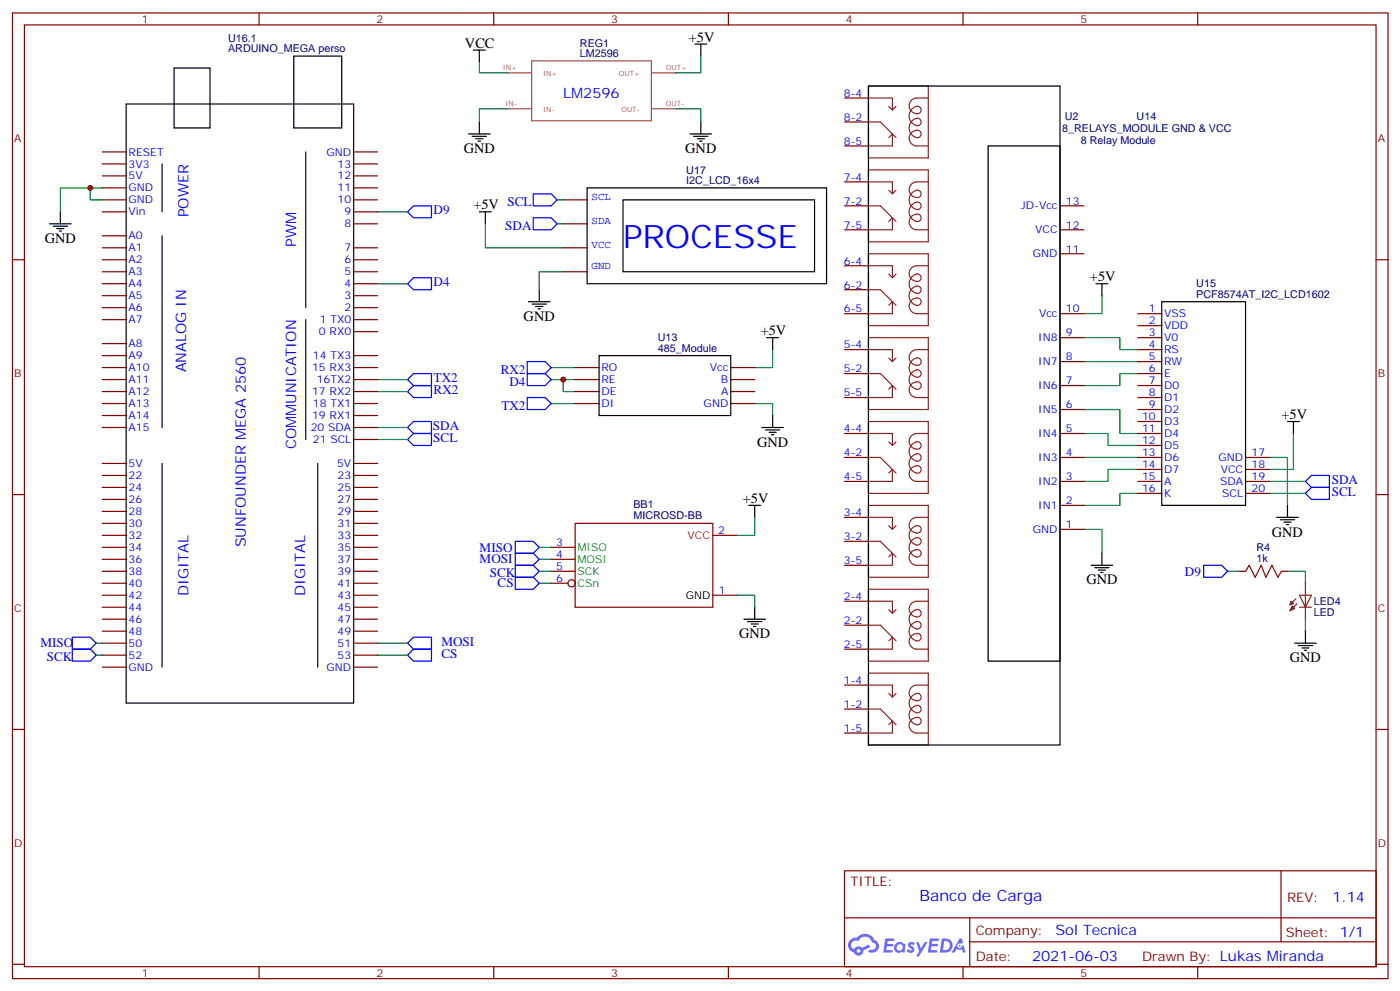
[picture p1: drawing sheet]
<svg xmlns="http://www.w3.org/2000/svg" width="413mm" height="292mm" viewBox="0 0 413 292" stroke-linecap="round" stroke-linejoin="round" font-family="sans-serif">
<g fill="none" stroke="#870000" stroke-width=".35">
<path d="M3.7 3.8h405.3v284.3h-405.3zM7.2 7.3h398.3v277.3h-398.3zM76.3 3.8v3.5M145.5 3.8v3.5M214.6 3.8v3.5M283.8 3.8v3.5M352.9 3.8v3.5M3.7 76.5h3.5M405.5 76.5h3.5M3.7 145.6h3.5M405.5 145.6h3.5M3.7 214.8h3.5"/>
<path d="M405.5 214.8h3.5M248.8 256.4h156.7v28.2h-156.7zM377.5 256.4v20.9M248.9 270.2h156.5M285.8 277.3h119.6M285.8 270.2v14.2M3.7 283.9h3.5M76.3 284.6v3.5M145.5 284.6v3.5M214.6 284.6v3.5M283.8 284.6v3.5M352.9 284.6v3.5"/>
<path d="M405.5 283.9h3.5"/>
</g>
<g fill="#5487ff">
<path d="M267.8 277.6a1.22 1.22 0 0 1 1.8 .2l-.4 .6a.47 .47 0 0 0-.4-.4 .47 .47 0 0 0-.5 .2l.2 .2a1.14 1.14 0 0 1 .8 1.8 1.14 1.14 0 0 1-2 0l-.2-.2 .5-.6 .7 .5a.29 .29 0 0 0 .4-.3 .29 .29 0 0 0-.3-.3 1.04 1.04 0 0 1-.6-1.7z"/>
<path d="M260.8 276.3h2.4l.3 .2-.1 .5-1.8 .1-.2 .8h1.6l.3 .4-.4 .4h-1.6l-.1 1.1h1.7l.2 .3-.2 .3-2.7 .1z"/>
<path d="M274 276.3h2.3l.4 .2-.2 .5-1.8 .1-.1 .8h1.5l.3 .4-.3 .4h-1.6l-.2 1.1h1.7l.2 .3-.2 .3-2.6 .1z"/>
<path d="M282.7 276.3h.7l.4 1.3-.6 .3a.69 .69 0 0 0-1.1 .3 .69 .69 0 0 0 .5 .9 .69 .69 0 0 0 .9-.6l.4-.2 .6 2.2h-.8l-.2-.9h-1.7l-.5 .9h-.9z"/>
<path d="M270 277.4h.7l.7 1.8 1.1-1.8h.8l-2.5 4.2h-.9l1-1.5z"/>
<path d="M277.5 276.3l-.6 4.2h1.4a2.11 2.11 0 0 0 2.4-2.1 2.11 2.11 0 0 0-2.5-2.1zM278.2 277.1a1.39 1.39 0 0 1 1.7 1.4 1.39 1.39 0 0 1-1.8 1.3h-.2z"/>
<path d="M263.8 277.9a1.54 1.54 0 0 0 0 2.2 1.54 1.54 0 0 0 2.1 .1l.6 .3 .3-2.3-.1-.3h-.5a1.49 1.49 0 0 0-2.4 0zM264.1 278.9a.95 .95 0 0 1 1.9 0 .95 .95 0 0 1-1.9 0z"/>
<path d="M250.6 276.7a2.18 2.18 0 0 0 1 3.7 1.44 1.44 0 0 0 1.7 .9 1.44 1.44 0 0 0 1.1-1.4l2-1.1-.4-.7-1.9 1a1.47 1.47 0 0 0-2.5 .4 1.39 1.39 0 0 1-.6-1.9 1.39 1.39 0 0 1 2-.5 2.12 2.12 0 0 1 2.1-1.3 2.12 2.12 0 0 1 1.9 1.7 1.14 1.14 0 0 1 1.1 1.4 1.14 1.14 0 0 1-1.6 .7 .43 .43 0 0 0-.6 .4 .43 .43 0 0 0 .4 .5 1.98 1.98 0 0 0 2.6-1.2 1.98 1.98 0 0 0-1.3-2.6 3.1 3.1 0 0 0-5.2-.6l-.9 .1zM252.4 280a.55 .55 0 0 1 1.1 0 .55 .55 0 0 1-1.1 0z"/>
<circle cx="282.8" cy="278.4" r=".26"/>
</g>
<g fill="none" stroke="#008700" stroke-width=".35">
<path d="M141.3 18.3v3.1h8.4M206.5 16.5v4.9h-7.4M149.7 32h-8.4v3.9M199.1 32h7.4v3.9M26.6 55.3v3.5h3.5M30.1 55.3h-12.3v7.1M164.2 58.8h1.7M111.3 62.4h8.8M143 65.9v7.1h22.9M164.2 65.9h1.7M111.3 83.5h8.8M165.9 80h-7v5.3"/>
<path d="M319.4 99.4h10.6v3.5h5.3M324.7 87.1v5.3h-5.3M111.3 111.8h8.8M111.3 115.3h8.8M162.4 108.2h7.1M162.4 111.8h7.1M162.4 118.8h7.1M165.9 111.8v3.5h3.6M222.4 118.8h5.3v3.5M227.7 102.9v5.3h-5.3M319.4 106.5h15.9M335.3 110h-5.3v3.5h-10.6"/>
<path d="M111.3 125.9h8.8M111.3 129.4h8.8M319.4 127.6h7.1v3.6h8.8M319.4 120.6h10.6v7h5.3M319.4 134.7h15.9M335.3 138.2h-8.8v3.5h-7.1M374.1 134.7h5.3v14.1M381.1 127.6v10.6h-7M222.4 152.3v5.3h-5.3M319.4 155.9h5.3v7M335.3 145.3h-5.3v3.5h-10.6M374.1 145.3h10.6"/>
<path d="M374.1 141.7h10.6M158.9 168.2h3.5M158.9 161.1h3.5M158.9 164.7h3.5M158.9 171.7h3.5M217.1 175.3h5.3v3.5M361.7 168.2h3.6M379.4 168.2h5.3v3.5M28.4 189.4h1.7M28.4 192.9h1.7M111.3 189.4h8.8M111.3 192.9h8.8"/>
<path d="M384.7 182.3v3.5"/>
</g>
<g fill="none" stroke="#000" stroke-width=".35">
<path d="M86.6 16.5h14.1v21.2h-14.1zM139.5 14.7h3.5M141.3 14.7v3.6M204.8 13h3.5M206.5 13v3.5M37.2 30.6h67v176.4h-67zM51.3 20h10.6v17.7h-10.6zM138.1 39.4h6.3M141.3 35.9v3.5M203.3 39.4h6.4M206.5 35.9v3.5M255.9 25.3h56.4v194.1h-56.4z"/>
<path d="M47.8 48.3v14.1M90.1 44.7v45.9M139.1 40.1h4.3M140.2 40.9h2.1M140.9 41.6h.7M173 55.3h70.6v28.2h-70.6zM183.6 58.8h56.4v21.2h-56.4zM204.4 40.1h4.2M205.5 40.9h2.1M206.2 41.6h.7M291.2 43h21.1v151.7h-21.1zM14.6 65.9h6.4"/>
<path d="M15.7 66.6h4.2M16.7 67.3h2.1M17.4 68h.7M17.8 62.4v3.5M47.8 69.4v56.5M141.3 62.4h3.5M143 62.4v3.5M90.1 94.1v35.3M155.7 88.8h6.4M156.8 89.5h4.2M157.8 90.2h2.1M158.5 90.9h.7"/>
<path d="M158.9 85.3v3.5M225.9 99.4h3.5M227.7 99.4v3.5M322.9 83.5h3.6M324.7 83.5v3.6M342.3 88.8h24.7v60h-24.7zM176.5 104.7h38.8v17.6h-38.8zM47.8 136.5v59.9M93.6 136.5v59.9M224.5 125.9h6.4M225.6 126.6h4.2M226.6 127.3h2.1"/>
<path d="M227.3 128h.7M227.7 122.3v3.6M379.4 124.1h3.5M381.1 124.1v3.5M220.6 148.8h3.6M222.4 148.8v3.5M376.2 152.3h6.4M377.3 153h4.2M378.3 153.7h2.1M379 154.4h.7M379.4 148.8v3.5M222.4 178.8v3.5"/>
<path d="M321.5 166.4h6.4M322.6 167.1h4.2M323.6 167.9h2.2M324.3 168.6h.7M324.7 162.9v3.5M219.2 182.3h6.4M220.3 183h4.2M221.3 183.7h2.1M222 184.4h.7M381.5 189.4h6.3M382.6 190.1h4.2M383.6 190.8h2.1"/>
<path d="M384.3 191.5h.7M384.7 185.8v3.6"/>
</g>
<g fill="none" stroke="#00f" stroke-width=".35">
<path d="M157.1 57.1h5.3l1.8 1.7-1.8 1.8h-5.3zM120.1 62.4l1.7-1.8h5.3v3.5h-5.3zM157.1 64.1h5.3l1.8 1.8-1.8 1.8h-5.3zM120.1 83.5l1.7-1.7h5.3v3.5h-5.3zM120.1 115.3l1.7-1.8h5.3v3.6h-5.3zM120.1 111.8l1.7-1.8h5.3v3.5h-5.3zM155.4 117.1h5.3l1.7 1.7-1.7 1.8h-5.3zM155.4 110h5.3l1.7 1.8-1.7 1.7h-5.3zM155.4 106.5h5.3l1.7 1.7-1.7 1.8h-5.3zM120.1 129.4l1.7-1.8h5.3v3.6h-5.3zM121.8 124.1h5.3v3.5h-5.3l-1.7-1.7zM151.8 159.4h5.3l1.8 1.7-1.8 1.8h-5.3z"/>
<path d="M384.7 145.3l1.7-1.8h5.3v3.5h-5.3zM384.7 141.7l1.7-1.7h5.3v3.5h-5.3zM151.8 162.9h5.3l1.8 1.8-1.8 1.7h-5.3zM151.8 166.4h5.3l1.8 1.8-1.8 1.8h-5.3zM151.8 170h5.3l1.8 1.7-1.8 1.8h-5.3zM354.7 166.4h5.3l1.7 1.8-1.7 1.8h-5.3zM21.3 187.6h5.3l1.8 1.8-1.8 1.7h-5.3zM21.3 191.1h5.3l1.8 1.8-1.8 1.8h-5.3zM120.1 192.9l1.7-1.8h5.3v3.6h-5.3zM120.1 189.4l1.7-1.8h5.3v3.5h-5.3z"/>
</g>
<g fill="none" stroke="#870000" stroke-width=".35">
<path d="M248.8 35.9h7.1M248.8 28.9h7.1M30.1 58.8h7.1M30.1 55.3h7.1M30.1 51.8h7.1M30.1 48.3h7.1M30.1 44.7h7.1M104.2 58.8h7.1M104.2 55.3h7.1M104.2 51.8h7.1M104.2 48.3h7.1M104.2 44.7h7.1"/>
<path d="M165.9 58.8h7.1M248.8 53.6h7.1M248.8 43h7.1M30.1 73h7.1M30.1 76.5h7.1M30.1 62.4h7.1M30.1 69.4h7.1M104.2 73h7.1M104.2 65.9h7.1M104.2 76.5h7.1M104.2 62.4h7.1M165.9 73h7.1"/>
<path d="M165.9 65.9h7.1M248.8 67.7h7.1M248.8 60.6h7.1M248.8 78.2h7.1M312.3 74.7h7.1M312.3 67.7h7.1M312.3 60.6h7.1M30.1 80h7.1M30.1 94.1h7.1M30.1 90.6h7.1M30.1 87.1h7.1M30.1 83.5h7.1"/>
<path d="M104.2 80h7.1M104.2 97.6h7.1M104.2 94.1h7.1M104.2 90.6h7.1M104.2 87.1h7.1M104.2 83.5h7.1M165.9 80h7.1M248.8 92.4h7.1M248.8 85.3h7.1M312.3 99.4h7.1M312.3 92.4h7.1M335.3 99.4h7"/>
<path d="M335.3 92.4h7M335.3 95.9h7M30.1 111.8h7.1M30.1 115.3h7.1M30.1 118.8h7.1M30.1 108.2h7.1M30.1 104.7h7.1M30.1 101.2h7.1M104.2 111.8h7.1M104.2 115.3h7.1M104.2 118.8h7.1M104.2 108.2h7.1"/>
<path d="M104.2 104.7h7.1M169.5 111.8h7M169.5 115.3h7M169.5 118.8h7M169.5 108.2h7M215.3 111.8h7.1M215.3 115.3h7.1M215.3 118.8h7.1M215.3 108.2h7.1M248.8 110h7.1M248.8 102.9h7.1M248.8 117.1h7.1"/>
<path d="M312.3 113.5h7.1M312.3 106.5h7.1M335.3 113.5h7M335.3 106.5h7M335.3 110h7M335.3 102.9h7M335.3 117.1h7M30.1 136.5h7.1M30.1 140h7.1M30.1 125.9h7.1M30.1 122.3h7.1M104.2 136.5h7.1"/>
<path d="M104.2 140h7.1M104.2 129.4h7.1M104.2 125.9h7.1M104.2 122.3h7.1M248.8 134.7h7.1M248.8 127.6h7.1M312.3 134.7h7.1M312.3 127.6h7.1M312.3 120.6h7.1M335.3 134.7h7M335.3 127.6h7M335.3 120.6h7"/>
<path d="M335.3 124.1h7M335.3 131.2h7M335.3 138.2h7M367 134.7h7.1M367 138.2h7.1M30.1 143.5h7.1M30.1 147h7.1M30.1 154.1h7.1M30.1 150.6h7.1M30.1 157.6h7.1M104.2 143.5h7.1M104.2 147h7.1"/>
<path d="M104.2 154.1h7.1M104.2 150.6h7.1M104.2 157.6h7.1M169.5 154.1h40.5v24.7h-40.5zM210 157.6h7.1M248.8 141.7h7.1M248.8 159.4h7.1M248.8 152.3h7.1M312.3 155.9h7.1M312.3 148.8h7.1M312.3 141.7h7.1M335.3 141.7h7"/>
<path d="M335.3 145.3h7M367 141.7h7.1M367 145.3h7.1M30.1 168.2h7.1M30.1 161.1h7.1M30.1 164.7h7.1M30.1 171.7h7.1M30.1 175.3h7.1M30.1 178.8h7.1M104.2 168.2h7.1M104.2 161.1h7.1M104.2 164.7h7.1"/>
<path d="M104.2 171.7h7.1M104.2 175.3h7.1M104.2 178.8h7.1M162.4 168.2h7.1M162.4 161.1h7.1M162.4 164.7h7.1M162.4 171.7h5M210 175.3h7.1M248.8 177h7.1M248.8 166.4h7.1M365.3 168.2h1.7M377.6 168.2h1.8"/>
<path d="M30.1 182.3h7.1M30.1 185.8h7.1M30.1 189.4h7.1M30.1 192.9h7.1M30.1 196.4h7.1M104.2 182.3h7.1M104.2 185.8h7.1M104.2 189.4h7.1M104.2 192.9h7.1M104.2 196.4h7.1M248.8 184.1h7.1M248.8 191.1h7.1"/>
<path d="M248.8 208.8h7.1M248.8 201.7h7.1M248.8 215.8h7.1"/>
<circle cx="168.4" cy="171.7" r="1.06"/>
</g>
<path d="M367 168.2l1.1-1.8 1.8 3.6 1.7-3.6 1.4 3.6 1.8-3.6 1.8 3.6 1-1.8" fill="none" stroke="#a10000" stroke-width=".35"/>
<g fill="none" stroke="#8c2424" stroke-width=".35">
<path d="M255.9 25.3h17.6v21.2h-17.6zM255.9 28.9h7.1v3.5M255.9 35.9h3.5l4.6 4.6M261.9 31.3l1.1 1.1M264 31.3l-1 1.1M273.5 28.9h-3.5a2.28 2.28 0 0 0-2.1 2.7 2.28 2.28 0 0 0 3.1 1.7 1.1 1.1 0 0 0 .3-1.4 1.1 1.1 0 0 0-1.3-.6 2.86 2.86 0 0 0-2.1 3.1 2.86 2.86 0 0 0 2.8 2.6 1.1 1.1 0 0 0 .7-1.4 1.1 1.1 0 0 0-1.4-.7 2.86 2.86 0 0 0-2.1 3.1 2.86 2.86 0 0 0 2.8 2.5 1.1 1.1 0 0 0 .7-1.4 1.1 1.1 0 0 0-1.4-.7 2.3 2.3 0 0 0-2.1 2.3 2.3 2.3 0 0 0 2.1 2.3h3.5M255.9 50h17.6v21.2h-17.6zM255.9 53.6h7.1v3.5M261.9 40.5l1.1-1.1v3.6h-7.1M261.9 56l1.1 1.1M264 56l-1 1.1M273.5 53.6h-3.5a2.28 2.28 0 0 0-2.1 2.7 2.28 2.28 0 0 0 3.1 1.7 1.1 1.1 0 0 0 .3-1.4 1.1 1.1 0 0 0-1.3-.6 2.86 2.86 0 0 0-2.1 3.1 2.86 2.86 0 0 0 2.8 2.5 1.1 1.1 0 0 0 .7-1.3 1.1 1.1 0 0 0-1.4-.8 2.86 2.86 0 0 0-2.1 3.2 2.86 2.86 0 0 0 2.8 2.5 1.1 1.1 0 0 0 .7-1.4 1.1 1.1 0 0 0-1.4-.7 2.3 2.3 0 0 0-2.1 2.3 2.3 2.3 0 0 0 2.1 2.3h3.5"/>
<path d="M255.9 74.7h17.6v21.2h-17.6zM255.9 78.2h7.1v3.6M255.9 60.6h3.5l4.6 4.6M261.9 65.2l1.1-1.1v3.6h-7.1M273.5 78.2h-3.5a2.28 2.28 0 0 0-2.1 2.8 2.28 2.28 0 0 0 3.1 1.7 1.1 1.1 0 0 0 .3-1.4 1.1 1.1 0 0 0-1.3-.6 2.86 2.86 0 0 0-2.1 3.1 2.86 2.86 0 0 0 2.8 2.5 1.1 1.1 0 0 0 .7-1.3 1.1 1.1 0 0 0-1.4-.8 2.86 2.86 0 0 0-2.1 3.2 2.86 2.86 0 0 0 2.8 2.5 1.1 1.1 0 0 0 .7-1.4 1.1 1.1 0 0 0-1.4-.7 2.3 2.3 0 0 0-2.1 2.3 2.3 2.3 0 0 0 2.1 2.3h3.5M255.9 99.4h17.6v21.2h-17.6zM255.9 85.3h3.5l4.6 4.6M261.9 89.9l1.1-1.1v3.6h-7.1M261.9 80.7l1.1 1.1M264 80.7l-1 1.1M255.9 102.9h7.1v3.6M255.9 110h3.5l4.6 4.6"/>
<path d="M261.9 114.6l1.1-1.1v3.6h-7.1M261.9 105.4l1.1 1.1M264 105.4l-1 1.1M273.5 102.9h-3.5a2.28 2.28 0 0 0-2.1 2.8 2.28 2.28 0 0 0 3.1 1.6 1.1 1.1 0 0 0 .3-1.3 1.1 1.1 0 0 0-1.3-.6 2.86 2.86 0 0 0-2.1 3.1 2.86 2.86 0 0 0 2.8 2.5 1.1 1.1 0 0 0 .7-1.3 1.1 1.1 0 0 0-1.4-.8 2.86 2.86 0 0 0-2.1 3.2 2.86 2.86 0 0 0 2.8 2.5 1.1 1.1 0 0 0 .7-1.4 1.1 1.1 0 0 0-1.4-.7 2.3 2.3 0 0 0-2.1 2.3 2.3 2.3 0 0 0 2.1 2.3h3.5M255.9 124.1h17.6v21.2h-17.6zM255.9 127.6h7.1v3.6M255.9 134.7h3.5l4.6 4.6M261.9 139.3l1.1-1.1v3.5h-7.1M261.9 130.1l1.1 1.1M264 130.1l-1 1.1M273.5 127.6h-3.5a2.28 2.28 0 0 0-2.1 2.8 2.28 2.28 0 0 0 3.1 1.6 1.1 1.1 0 0 0 .3-1.3 1.1 1.1 0 0 0-1.3-.6 2.86 2.86 0 0 0-2.1 3.1 2.86 2.86 0 0 0 2.8 2.5 1.1 1.1 0 0 0 .7-1.4 1.1 1.1 0 0 0-1.4-.7 2.86 2.86 0 0 0-2.1 3.1 2.86 2.86 0 0 0 2.8 2.6 1.1 1.1 0 0 0 .7-1.4 1.1 1.1 0 0 0-1.4-.7 2.3 2.3 0 0 0-2.1 2.3 2.3 2.3 0 0 0 2.1 2.2h3.5M255.9 148.8h17.6v21.2h-17.6z"/>
<path d="M255.9 152.3h7.1v3.6M255.9 159.4h3.5l4.6 4.6M261.9 154.8l1.1 1.1M264 154.8l-1 1.1M273.5 152.3h-3.5a2.28 2.28 0 0 0-2.1 2.8 2.28 2.28 0 0 0 3.1 1.6 1.1 1.1 0 0 0 .3-1.3 1.1 1.1 0 0 0-1.3-.6 2.86 2.86 0 0 0-2.1 3.1 2.86 2.86 0 0 0 2.8 2.5 1.1 1.1 0 0 0 .7-1.4 1.1 1.1 0 0 0-1.4-.7 2.86 2.86 0 0 0-2.1 3.1 2.86 2.86 0 0 0 2.8 2.6 1.1 1.1 0 0 0 .7-1.4 1.1 1.1 0 0 0-1.4-.7 2.3 2.3 0 0 0-2.1 2.2 2.3 2.3 0 0 0 2.1 2.3h3.5M255.9 173.5h17.6v21.2h-17.6zM255.9 177h7.1v3.6M261.9 164l1.1-1.1v3.5h-7.1M261.9 179.5l1.1 1.1M264 179.5l-1 1.1M273.5 177h-3.5a2.28 2.28 0 0 0-2.1 2.8 2.28 2.28 0 0 0 3.1 1.6 1.1 1.1 0 0 0 .3-1.3 1.1 1.1 0 0 0-1.3-.6 2.86 2.86 0 0 0-2.1 3.1 2.86 2.86 0 0 0 2.8 2.5 1.1 1.1 0 0 0 .7-1.4 1.1 1.1 0 0 0-1.4-.7 2.86 2.86 0 0 0-2.1 3.1 2.86 2.86 0 0 0 2.8 2.5 1.1 1.1 0 0 0 .7-1.3 1.1 1.1 0 0 0-1.4-.8 2.3 2.3 0 0 0-2.1 2.3 2.3 2.3 0 0 0 2.1 2.3h3.5M381.8 176.3l-1.7 1.8"/>
<path d="M382.2 177.7l-2.1 2.1M382.9 175.3h3.5l-1.7 3.5zM382.9 178.8h3.5M384.7 171.7v10.6M255.9 198.2h17.6v21.2h-17.6zM255.9 184.1h3.5l4.6 4.6M261.9 188.7l1.1-1.1v3.5h-7.1M255.9 201.7h7.1v3.5M255.9 208.8h3.5l4.6 4.6M261.9 213.4l1.1-1.1v3.5h-7.1M261.9 204.2l1.1 1M264 204.2l-1 1"/>
<path d="M273.5 201.7h-3.5a2.28 2.28 0 0 0-2.1 2.8 2.28 2.28 0 0 0 3.1 1.6 1.1 1.1 0 0 0 .3-1.4 1.1 1.1 0 0 0-1.3-.5 2.86 2.86 0 0 0-2.1 3.1 2.86 2.86 0 0 0 2.8 2.5 1.1 1.1 0 0 0 .7-1.4 1.1 1.1 0 0 0-1.4-.7 2.86 2.86 0 0 0-2.1 3.1 2.86 2.86 0 0 0 2.8 2.5 1.1 1.1 0 0 0 .7-1.3 1.1 1.1 0 0 0-1.4-.8 2.3 2.3 0 0 0-2.1 2.3 2.3 2.3 0 0 0 2.1 2.3h3.5"/>
</g>
<g fill="#8c2424" stroke="#8c2424" stroke-width=".35">
<path d="M380.4 177l.7 .7-1 .4z"/>
<path d="M380.8 178.4l.7 .7-1.4 .7z"/>
</g>
<path d="M156.7 17.9h35.2v17.7h-35.2zM149.7 21.4h7M149.7 32h7M192.2 21.4h6.9M192.2 32h6.9" fill="none" stroke="#a64a4a" stroke-width=".35"/>
<g fill="#c00">
<circle cx="165.9" cy="111.8" r=".88"/>
<circle cx="26.6" cy="55.3" r=".88"/>
</g>
<text font-size="9.5" fill="#00f" x="183.6" y="73">PROCESSE</text>
<text font-size="4.6" fill="#00f" x="270.9" y="265.4">Banco de Carga</text>
<g font-size="4.2">
<text x="137" y="14">VCC</text>
<text x="203" y="12.3">+5V</text>
<text x="136.7" y="45.1">GND</text>
<text x="201.9" y="45.1">GND</text>
<text x="139.5" y="61.7">+5V</text>
<text x="13.2" y="71.5">GND</text>
<text x="321.2" y="82.8">+5V</text>
<text x="154.3" y="94.5">GND</text>
<text x="224.2" y="98.7">+5V</text>
<text x="377.6" y="123.4">+5V</text>
<text x="223.1" y="131.5">GND</text>
<text x="218.9" y="148.1">+5V</text>
<text x="374.8" y="158">GND</text>
<text x="320.1" y="172.1">GND</text>
<text x="217.8" y="188">GND</text>
<text x="380.1" y="195">GND</text>
</g>
<g font-size="4.2" fill="#00f">
<text x="165.9" y="28.9">LM2596</text>
<text x="55.5" y="63.9" transform="rotate(-90 55.5 63.9)">POWER</text>
<text x="87.3" y="72.7" transform="rotate(-90 87.3 72.7)">PWM</text>
<text x="54.8" y="109.6" transform="rotate(-90 54.8 109.6)">ANALOG IN</text>
<text x="87.3" y="132.3" transform="rotate(-90 87.3 132.3)">COMMUNICATION</text>
<text x="72.5" y="161.1" transform="rotate(-90 72.5 161.1)">SUNFOUNDER MEGA 2560</text>
<text x="55.6" y="175.6" transform="rotate(-90 55.6 175.6)">DIGITAL</text>
<text x="90" y="175.6" transform="rotate(-90 90 175.6)">DIGITAL</text>
<text x="392.6" y="265.7">1.14</text>
<text x="311" y="275.2">Sol Tecnica</text>
<text x="304.1" y="283">2021-06-03</text>
</g>
<g font-size="3.9" fill="#00f">
<text x="127.8" y="63.1">D9</text>
<text x="149.5" y="60.6">SCL</text>
<text x="148.9" y="67.7">SDA</text>
<text x="127.8" y="84.2">D4</text>
<text x="127.8" y="112.5">TX2</text>
<text x="147.5" y="110">RX2</text>
<text x="150.1" y="113.5">D4</text>
<text x="127.8" y="116">RX2</text>
<text x="147.7" y="120.6">TX2</text>
<text x="127.6" y="126.6">SDA</text>
<text x="127.7" y="130.1">SCL</text>
<text x="392.4" y="142.5">SDA</text>
<text x="392.4" y="146">SCL</text>
<text x="141.3" y="162.4">MISO</text>
<text x="141.3" y="165.9">MOSI</text>
<text x="144.3" y="170">SCK</text>
<text x="146.6" y="173">CS</text>
<text x="349.1" y="169.5">D9</text>
<text x="12" y="190.6">MISO</text>
<text x="130.1" y="190.1">MOSI</text>
<text x="13.8" y="194.7">SCK</text>
<text x="130.1" y="193.6">CS</text>
</g>
<g font-size="3.9" fill="#800">
<text x="250.6" y="261">TITLE:</text>
<text x="379.2" y="265.7">REV:</text>
<text x="287.5" y="275.2">Company:</text>
<text x="378.9" y="275.8">Sheet: 1/1</text>
<text x="287.5" y="282.9">Date:</text>
<text x="336.6" y="282.9">Drawn By: Lukas Miranda</text>
</g>
<g font-size="3.2" fill="#800">
<text x="41.8" y="6.8">1</text>
<text x="110.9" y="6.8">2</text>
<text x="180.1" y="6.8">3</text>
<text x="249.2" y="6.8">4</text>
<text x="318.3" y="6.8">5</text>
<text x="4.2" y="41.9">A</text>
<text x="406" y="41.9">A</text>
<text x="4.2" y="111.1">B</text>
<text x="406" y="111.1">B</text>
<text x="4.2" y="180.2">C</text>
<text x="406" y="180.2">C</text>
<text x="4.2" y="249.3">D</text>
<text x="406" y="249.3">D</text>
<text x="41.8" y="287.6">1</text>
<text x="110.9" y="287.6">2</text>
<text x="180.1" y="287.6">3</text>
<text x="249.2" y="287.6">4</text>
<text x="318.3" y="287.6">5</text>
</g>
<g font-size="3.2" fill="#000080">
<text x="67.2" y="15.5">ARDUINO_MEGA perso</text>
<text x="67.2" y="12.3">U16.1</text>
<text x="170.9" y="16.9">LM2596</text>
<text x="170.9" y="13.9">REG1</text>
<text x="313.8" y="35.3">U2</text>
<text x="334.9" y="35.3">U14</text>
<text x="313" y="38.7">8_RELAYS_MODULE GND &amp; VCC</text>
<text x="318.5" y="42.4">8 Relay Module</text>
<text x="202.2" y="51.1">U17</text>
<text x="202.2" y="54.3">I2C_LCD_16x4</text>
<text x="352.5" y="87.8">PCF8574AT_I2C_LCD1602</text>
<text x="352.5" y="84.6">U15</text>
<text x="193.8" y="100.4">U13</text>
<text x="193.8" y="103.6">485_Module</text>
<text x="186.6" y="149.7">BB1</text>
<text x="186.6" y="152.9">MICROSD-BB</text>
<text x="370.2" y="165.4">1k</text>
<text x="370.2" y="162.3">R4</text>
<text x="387.1" y="178.2">LED4</text>
<text x="387.1" y="181.4">LED</text>
</g>
<g font-size="3.2" fill="#00f">
<text x="248.7" y="28.5">8-4</text>
<text x="248.7" y="35.6">8-2</text>
<text x="37.9" y="45.8">RESET</text>
<text x="96.2" y="45.8">GND</text>
<text x="248.7" y="42.6">8-5</text>
<text x="37.9" y="52.8">5V</text>
<text x="37.9" y="49.3">3V3</text>
<text x="99.5" y="52.8">12</text>
<text x="99.5" y="49.3">13</text>
<text x="248.7" y="53.2">7-4</text>
<text x="37.9" y="59.9">GND</text>
<text x="37.9" y="56.4">GND</text>
<text x="99.5" y="59.9">10</text>
<text x="99.5" y="56.4">11</text>
<text x="174.3" y="58.8">SCL</text>
<text x="37.9" y="63.4">Vin</text>
<text x="101.5" y="63.4">9</text>
<text x="174.3" y="65.9">SDA</text>
<text x="248.7" y="60.3">7-2</text>
<text x="300.8" y="61.7">JD-Vcc</text>
<text x="314.1" y="60.3">13</text>
<text x="37.9" y="70.5">A0</text>
<text x="101.5" y="67">8</text>
<text x="248.7" y="67.3">7-5</text>
<text x="305" y="68.7">VCC</text>
<text x="314.1" y="67.3">12</text>
<text x="37.9" y="77.5">A2</text>
<text x="37.9" y="74">A1</text>
<text x="101.5" y="77.5">6</text>
<text x="101.5" y="74">7</text>
<text x="174.3" y="73">VCC</text>
<text x="248.7" y="77.9">6-4</text>
<text x="304.4" y="75.8">GND</text>
<text x="314.1" y="74.4">11</text>
<text x="37.9" y="81.1">A3</text>
<text x="101.5" y="81.1">5</text>
<text x="174.3" y="79.2">GND</text>
<text x="37.9" y="88.1">A5</text>
<text x="37.9" y="84.6">A4</text>
<text x="101.5" y="88.1">3</text>
<text x="101.5" y="84.6">4</text>
<text x="248.7" y="84.9">6-2</text>
<text x="37.9" y="95.2">A7</text>
<text x="37.9" y="91.7">A6</text>
<text x="94.2" y="95.2">1 TX0</text>
<text x="101.5" y="91.7">2</text>
<text x="248.7" y="92">6-5</text>
<text x="306.2" y="93.4">Vcc</text>
<text x="314.1" y="92">10</text>
<text x="338.6" y="92">1</text>
<text x="338.6" y="95.5">2</text>
<text x="343" y="93.4">VSS</text>
<text x="94" y="98.7">0 RX0</text>
<text x="305.9" y="100.5">IN8</text>
<text x="314.1" y="99.1">9</text>
<text x="338.6" y="99.1">3</text>
<text x="343" y="96.9">VDD</text>
<text x="343" y="100.5">V0</text>
<text x="37.9" y="105.8">A9</text>
<text x="37.9" y="102.2">A8</text>
<text x="92.2" y="105.8">14 TX3</text>
<text x="248.7" y="102.6">5-4</text>
<text x="305.9" y="107.5">IN7</text>
<text x="314.1" y="106.1">8</text>
<text x="338.6" y="102.6">4</text>
<text x="338.6" y="106.1">5</text>
<text x="343" y="104">RS</text>
<text x="343" y="107.5">RW</text>
<text x="37.9" y="112.8">A11</text>
<text x="37.9" y="109.3">A10</text>
<text x="92" y="109.3">15 RX3</text>
<text x="93.3" y="112.8">16TX2</text>
<text x="177.2" y="112.8">RE</text>
<text x="177.2" y="109.3">RO</text>
<text x="209.2" y="109.3">Vcc</text>
<text x="212.5" y="112.8">B</text>
<text x="248.7" y="109.6">5-2</text>
<text x="314.1" y="113.2">7</text>
<text x="338.6" y="109.6">6</text>
<text x="338.6" y="113.2">7</text>
<text x="343" y="111.1">E</text>
<text x="37.9" y="119.9">A13</text>
<text x="37.9" y="116.3">A12</text>
<text x="92" y="116.3">17 RX2</text>
<text x="92.2" y="119.9">18 TX1</text>
<text x="177.2" y="116.3">DE</text>
<text x="177.2" y="119.9">DI</text>
<text x="207.3" y="119.9">GND</text>
<text x="212.5" y="116.3">A</text>
<text x="248.7" y="116.7">5-5</text>
<text x="305.9" y="114.6">IN6</text>
<text x="338.6" y="116.7">8</text>
<text x="343" y="114.6">D0</text>
<text x="343" y="118.1">D1</text>
<text x="37.9" y="123.4">A14</text>
<text x="92" y="123.4">19 RX1</text>
<text x="305.9" y="121.6">IN5</text>
<text x="314.1" y="120.2">6</text>
<text x="336.5" y="123.8">10</text>
<text x="338.6" y="120.2">9</text>
<text x="343" y="121.6">D2</text>
<text x="343" y="125.2">D3</text>
<text x="37.9" y="126.9">A15</text>
<text x="91.6" y="126.9">20 SDA</text>
<text x="92.2" y="130.5">21 SCL</text>
<text x="248.7" y="127.3">4-4</text>
<text x="305.9" y="128.7">IN4</text>
<text x="314.1" y="127.3">5</text>
<text x="336.5" y="127.3">11</text>
<text x="336.5" y="130.8">12</text>
<text x="343" y="128.7">D4</text>
<text x="37.9" y="137.5">5V</text>
<text x="99.3" y="137.5">5V</text>
<text x="248.7" y="134.3">4-2</text>
<text x="305.9" y="135.7">IN3</text>
<text x="314.1" y="134.3">4</text>
<text x="336.5" y="134.3">13</text>
<text x="336.5" y="137.9">14</text>
<text x="343" y="132.2">D5</text>
<text x="343" y="135.7">D6</text>
<text x="359" y="135.7">GND</text>
<text x="368.8" y="134.3">17</text>
<text x="368.8" y="137.9">18</text>
<text x="37.9" y="141">22</text>
<text x="99.5" y="141">23</text>
<text x="248.7" y="141.4">4-5</text>
<text x="305.9" y="142.8">IN2</text>
<text x="314.1" y="141.4">3</text>
<text x="336.5" y="141.4">15</text>
<text x="343" y="139.3">D7</text>
<text x="343" y="142.8">A</text>
<text x="359.5" y="142.8">SDA</text>
<text x="359.7" y="139.3">VCC</text>
<text x="368.8" y="141.4">19</text>
<text x="37.9" y="144.6">24</text>
<text x="37.9" y="148.1">26</text>
<text x="99.5" y="144.6">25</text>
<text x="99.5" y="148.1">27</text>
<text x="305.9" y="149.9">IN1</text>
<text x="314.1" y="148.4">2</text>
<text x="336.5" y="144.9">16</text>
<text x="343" y="146.3">K</text>
<text x="360.2" y="146.3">SCL</text>
<text x="368.8" y="144.9">20</text>
<text x="37.9" y="151.6">28</text>
<text x="37.9" y="155.2">30</text>
<text x="99.5" y="155.2">31</text>
<text x="99.5" y="151.6">29</text>
<text x="248.7" y="152">3-4</text>
<text x="314.1" y="155.5">1</text>
<text x="37.9" y="158.7">32</text>
<text x="99.5" y="158.7">33</text>
<text x="163.9" y="160.8">3</text>
<text x="211.7" y="157.3">2</text>
<text x="248.7" y="159">3-2</text>
<text x="304.4" y="156.9">GND</text>
<text x="37.9" y="162.2">34</text>
<text x="37.9" y="165.7">36</text>
<text x="99.5" y="162.2">35</text>
<text x="99.5" y="165.7">37</text>
<text x="163.9" y="167.8">5</text>
<text x="163.9" y="164.3">4</text>
<text x="248.7" y="166.1">3-5</text>
<text x="37.9" y="169.3">38</text>
<text x="37.9" y="172.8">40</text>
<text x="99.5" y="169.3">39</text>
<text x="99.5" y="172.8">41</text>
<text x="163.9" y="171.4">6</text>
<text x="37.9" y="176.3">42</text>
<text x="37.9" y="179.8">44</text>
<text x="99.5" y="176.3">43</text>
<text x="99.5" y="179.8">45</text>
<text x="211.8" y="174.9">1</text>
<text x="248.7" y="176.7">2-4</text>
<text x="37.9" y="183.4">46</text>
<text x="99.5" y="183.4">47</text>
<text x="248.7" y="183.7">2-2</text>
<text x="37.9" y="186.9">48</text>
<text x="37.9" y="190.4">50</text>
<text x="99.5" y="186.9">49</text>
<text x="99.5" y="190.4">51</text>
<text x="248.7" y="190.8">2-5</text>
<text x="37.9" y="194">52</text>
<text x="37.9" y="197.5">GND</text>
<text x="96.2" y="197.5">GND</text>
<text x="99.5" y="194">53</text>
<text x="248.7" y="201.4">1-4</text>
<text x="248.7" y="208.4">1-2</text>
<text x="248.7" y="215.5">1-5</text>
</g>
<text font-size="3.2" fill="#f00" x="202.6" y="158.8">VCC</text>
<g font-size="3.2" fill="#090">
<text x="170.2" y="162.2">MISO</text>
<text x="170.2" y="165.7">MOSI</text>
<text x="170.2" y="169.3">SCK</text>
<text x="170.2" y="172.8">CSn</text>
</g>
<text font-size="3.2" x="202.1" y="176.3">GND</text>
<g font-size="2.1" fill="#a54b4b">
<text x="148.2" y="20.8">IN+</text>
<text x="160" y="22.5">IN+</text>
<text x="182.3" y="22.5">OUT+</text>
<text x="196.2" y="20.8">OUT+</text>
<text x="149" y="31.3">IN-</text>
<text x="160" y="33.1">IN-</text>
<text x="183.1" y="33.1">OUT-</text>
<text x="196.2" y="31.3">OUT-</text>
</g>
</svg>
